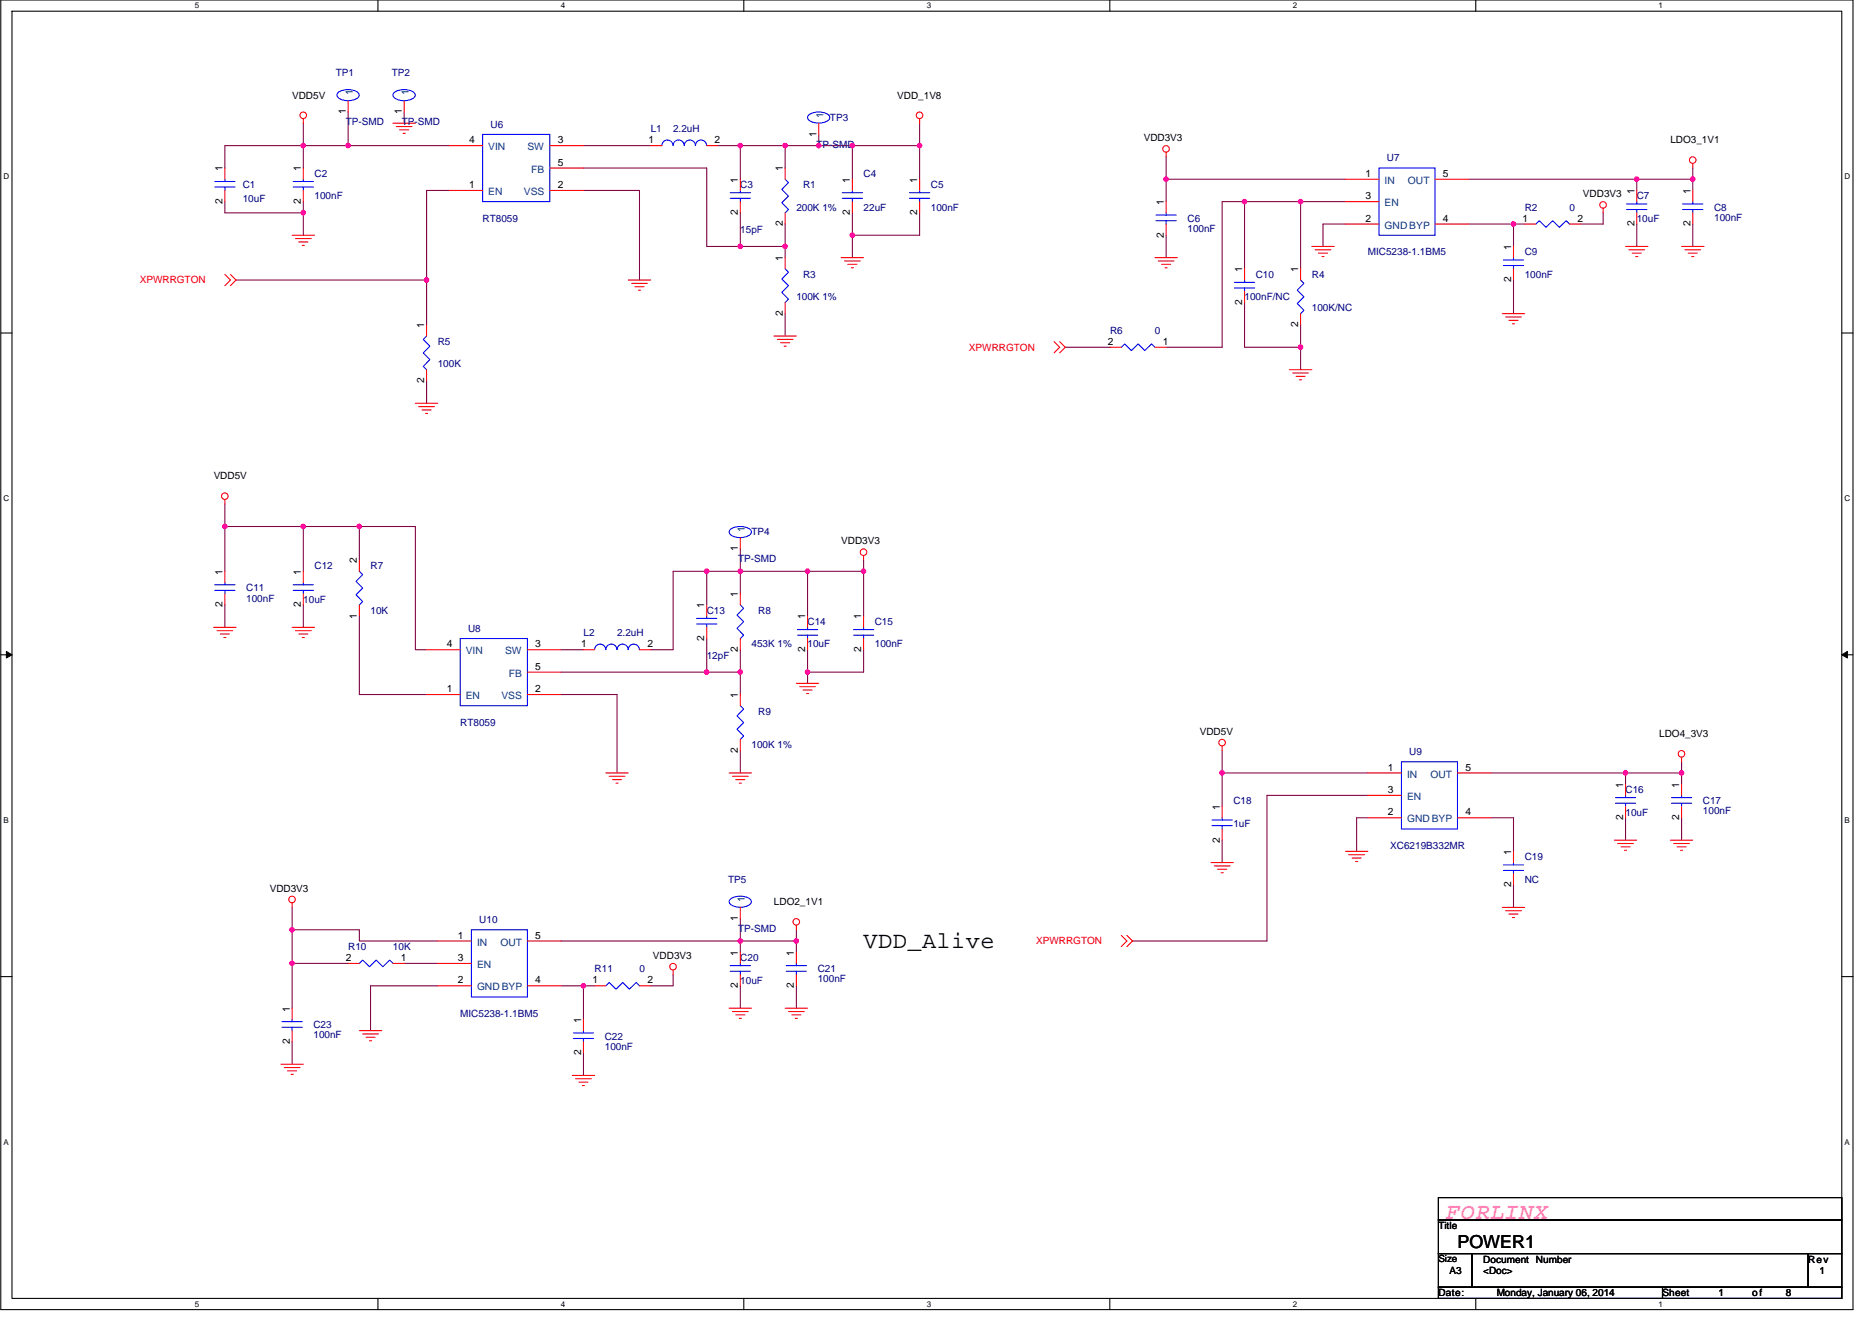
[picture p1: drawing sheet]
<svg xmlns="http://www.w3.org/2000/svg" width="297mm" height="210mm" viewBox="0 0 297 210" stroke-linecap="round" stroke-linejoin="round" font-family="sans-serif">
<path d="M.1 0h293.9v207.9h-293.9zM1.9 1.8h290.3v204.3h-290.3z" fill="none" stroke="#000" stroke-width=".17"/>
<g fill="#fff">
<path d="M30.9 .2h.7v1.4h-.7z"/>
<path d="M30.9 206.3h.7v1.4h-.7z"/>
</g>
<path d="M60 0v1.8M60 206.1v1.8" fill="none" stroke="#000" stroke-width=".17"/>
<g fill="#fff">
<path d="M89 .2h.7v1.4h-.7z"/>
<path d="M89 206.3h.7v1.4h-.7z"/>
</g>
<path d="M118 0v1.8M118 206.1v1.8" fill="none" stroke="#000" stroke-width=".17"/>
<g fill="#fff">
<path d="M147 .2h.7v1.4h-.7z"/>
<path d="M147 206.3h.7v1.4h-.7z"/>
</g>
<path d="M176.1 0v1.8M176.1 206.1v1.8" fill="none" stroke="#000" stroke-width=".17"/>
<g fill="#fff">
<path d="M205.1 .2h.7v1.4h-.7z"/>
<path d="M205.1 206.3h.7v1.4h-.7z"/>
</g>
<path d="M234.2 0v1.8M234.2 206.1v1.8" fill="none" stroke="#000" stroke-width=".17"/>
<g fill="#fff">
<path d="M263.2 .2h.7v1.4h-.7z"/>
<path d="M263.2 206.3h.7v1.4h-.7z"/>
<path d="M.6 27.3h.9v1.4h-.9z"/>
<path d="M292.7 27.3h.9v1.4h-.9z"/>
<path d="M.6 78.4h.9v1.4h-.9z"/>
<path d="M292.7 78.4h.9v1.4h-.9z"/>
</g>
<path d="M.1 52.9h1.8M292.2 52.9h1.8" fill="none" stroke="#000" stroke-width=".17"/>
<g fill="#fff">
<path d="M.6 129.5h.8v1.4h-.8z"/>
<path d="M292.7 129.5h.8v1.4h-.8z"/>
</g>
<path d="M.1 103.9h1.8M292.2 103.9h1.8" fill="none" stroke="#000" stroke-width=".17"/>
<path d="M1 103.4l.9 .5-.9 .5zM292.2 103.9l.9-.5v1z" fill="#000" stroke="#000" stroke-width=".16"/>
<g fill="#fff">
<path d="M.5 180.5h.9v1.4h-.9z"/>
<path d="M292.7 180.5h.8v1.4h-.8z"/>
</g>
<path d="M.1 155h1.8M292.2 155h1.8M228.2 190.1h64v3.5h-64zM228.2 193.6h64v5.4h-64zM228.2 199h5.4v5.3h-5.4zM233.6 199h53.3v5.3h-53.3zM286.9 199h5.3v5.3h-5.3zM228.2 204.3h35.6v1.8h-35.6zM263.8 204.3h28.4v1.8h-28.4z" fill="none" stroke="#000" stroke-width=".17"/>
<g fill="none" stroke="#800040" stroke-width=".17">
<path d="M48.1 19.6v3.5M55.2 17.8v5.3M64.1 17.8v1.8M145.9 19.6v3.5M35.7 32v1.8h12.4M48.1 23.1v3.6M48.1 33.8v3.5M48.1 32v1.8M48.1 23.1h-12.4v3.6M48.1 23.1h7.1M55.2 23.1h16M71.2 30.2h-3.5v14.2"/>
<path d="M92.6 23.1h10.6M92.6 26.7h19.5v12.4h5.4M92.6 30.2h8.9v14.2M113.9 23.1h3.6M117.5 23.1v5.3M117.5 33.8v5.3M117.5 23.1h7.1M117.5 39.1h7.1M124.6 39.1v1.8M124.6 23.1v3.6M124.6 35.6v3.5M124.6 23.1h5.3"/>
<path d="M129.9 21.3v1.8h5.4M135.3 23.1v5.3M135.3 37.3v3.6M135.3 33.8v3.5h10.6v-3.5M135.3 23.1h10.6M145.9 23.1v5.3M185 37.3v3.6M185 24.9v7.1M185 28.4h28.5M197.5 32h8.9v10.7M197.5 32v10.7M197.5 32h-3.6v23.1h-8.9"/>
<path d="M206.4 32h7.1M213.5 35.6h-3.6v3.5M233 28.4h26.7M233 35.6h7.2M240.2 35.6v3.5M240.2 35.6h1.7M254.4 33.8v1.8h-3.6M259.7 28.4v1.8M259.7 35.6v3.5M259.7 28.4h8.9M268.6 26.7v1.7M268.6 28.4v1.8"/>
<path d="M268.6 35.6v3.5M37.5 44.4h30.2M67.7 44.5v7.1M124.6 49.8v3.5M169 55.1h7.1M197.5 48v7.1h8.9M206.4 55.1v3.6M206.4 51.6v3.5M240.2 44.5v5.3M67.7 60.5v3.5M35.7 96v3.6M35.7 83.6v7.1"/>
<path d="M35.7 83.6h12.4M35.7 80v3.6M48.1 83.6h8.9v5.3M48.1 96v3.6M48.1 83.6v7.1M57 83.6h8.9v19.5h1.8M57 97.8v12.4h10.7M112.1 90.7h5.4M112.1 96v-5.3h-5.3v12.4h-3.6M117.5 90.7v3.5M117.5 87.1v3.6M117.5 90.7h19.5"/>
<path d="M128.1 90.7v7.1M137 88.9v1.8M137 90.7v7.1M89 110.2h8.9v12.5M89 103.1h3.6M89 106.7h23.1M112.1 106.7h5.4M112.1 101.3v5.4M117.5 106.7v3.5M117.5 119.1v3.6M117.5 103.1v3.6M128.1 106.7v1.8"/>
<path d="M128.1 103.1v3.6h8.9v-3.6M193.9 119.1v8.9M193.9 122.7h23.1M193.9 133.4v3.5M217 129.8h-1.7v5.3M217 126.2h-16v23.2h-21.3M236.6 129.8h3.6v5.3M236.6 122.7h21.3M257.9 122.7h8.9M257.9 122.7v1.8M257.9 129.8v3.6M266.8 129.8v3.5"/>
<path d="M266.8 122.7v1.8M266.8 120.9v1.8M46.4 147.6h10.6v1.8h12.5M46.4 147.6v5.3h8.8M46.4 144v3.6M46.4 152.9v7.1M64.1 152.9h5.4M69.5 156.5h-10.7v7.1M89 156.5h3.6M89 149.4h28.5M92.6 156.5v5.3M92.6 156.5h1.8"/>
<path d="M106.8 154.7v1.8h-3.6M117.5 149.4v1.7M117.5 156.5v3.5M117.5 145.8v3.6M117.5 149.4h8.9M126.4 149.4v1.7M126.4 156.5v3.5M126.4 147.6v1.8M240.2 140.5v3.5M46.4 165.4v3.5M92.6 167.1v3.6"/>
</g>
<g fill="#f0f" stroke="#f0f" stroke-width=".17">
<circle cx="124.6" cy="39.1" r=".35"/>
<circle cx="124.6" cy="23.1" r=".35"/>
<circle cx="117.5" cy="39.1" r=".35"/>
<circle cx="117.5" cy="23.1" r=".35"/>
<circle cx="135.2" cy="23.1" r=".35"/>
<circle cx="135.2" cy="37.3" r=".35"/>
<circle cx="145.9" cy="23.1" r=".35"/>
<circle cx="55.2" cy="23.1" r=".35"/>
<circle cx="48.1" cy="83.6" r=".35"/>
<circle cx="35.7" cy="83.6" r=".35"/>
<circle cx="57" cy="83.6" r=".35"/>
<circle cx="46.3" cy="147.6" r=".35"/>
<circle cx="46.3" cy="152.9" r=".35"/>
<circle cx="117.5" cy="149.3" r=".35"/>
<circle cx="92.6" cy="156.5" r=".35"/>
<circle cx="126.3" cy="149.3" r=".35"/>
<circle cx="128.1" cy="90.7" r=".35"/>
<circle cx="117.5" cy="90.7" r=".35"/>
<circle cx="117.5" cy="106.7" r=".35"/>
<circle cx="137" cy="90.7" r=".35"/>
<circle cx="128.1" cy="106.7" r=".35"/>
<circle cx="67.7" cy="44.4" r=".35"/>
<circle cx="48.1" cy="23.1" r=".35"/>
<circle cx="48.1" cy="33.8" r=".35"/>
<circle cx="112.1" cy="90.7" r=".35"/>
<circle cx="112.1" cy="106.7" r=".35"/>
<circle cx="197.5" cy="32" r=".35"/>
<circle cx="206.4" cy="55.1" r=".35"/>
<circle cx="185" cy="28.4" r=".35"/>
<circle cx="259.7" cy="28.4" r=".35"/>
<circle cx="206.4" cy="32" r=".35"/>
<circle cx="193.9" cy="122.7" r=".35"/>
<circle cx="266.8" cy="122.7" r=".35"/>
<circle cx="257.9" cy="122.7" r=".35"/>
<circle cx="268.6" cy="28.4" r=".35"/>
<circle cx="240.1" cy="35.5" r=".35"/>
<circle cx="129.9" cy="23.1" r=".35"/>
</g>
<g fill="none" stroke="#f00" stroke-width=".17">
<path d="M48.1 18.8v.8M55.2 16v1.8M62.4 19.6h3.5M64.1 16v1.8M129.9 19.6v1.7M145.9 18.8v.8M35.7 26.7v1.7M35.7 30.2v1.8M46.4 37.3h3.5M46.9 37.9h2.5M47.4 38.4h1.4M48 38.9h.3"/>
<path d="M48.1 26.7v1.7M48.1 30.2v1.8M62.9 20.1h2.5M63.4 20.6h1.5M64 21.2h.3M71.2 23.1h5.4M71.2 30.2h5.4M87.2 30.2h5.4M87.2 26.7h5.4M87.2 23.1h5.4M103.2 23.1h1.8M112.1 23.1h1.8"/>
<path d="M117.5 28.4v1.8M117.5 32v1.8M124.6 26.7v1.7M124.6 33.8v1.8M135.3 28.4v1.8M135.3 32v1.8M145.9 28.4v1.8M145.9 32v1.8M185 32v1.8M185 35.6v1.7M185 24.2v.7M208.1 39.1h3.6"/>
<path d="M208.7 39.6h2.5M213.5 28.4h5.3M213.5 35.6h5.3M213.5 32h5.3M227.7 35.6h5.3M227.7 28.4h5.3M240.2 39.1v1.8M241.9 35.6h1.8M249 35.6h1.8M254.4 33.1v.7M257.9 39.1h3.6M258.5 39.6h2.5"/>
<path d="M259.7 30.2v1.8M259.7 33.8v1.8M266.8 39.1h3.6M267.4 39.6h2.5M268.6 26v.7M268.6 30.2v1.8M268.6 33.8v1.8M35.7 43.6l.9 .8-.9 .9M36.6 43.6l.9 .8-.9 .9M67.7 51.6v1.7M67.7 58.7v1.8M99.7 44.4h3.5"/>
<path d="M100.2 45h2.5M100.8 45.5h1.4M101.3 46.1h.3M122.8 53.3h3.6M123.3 53.9h2.5M123.9 54.4h1.4M124.4 54.9h.4M124.6 40.9v1.8M124.6 48v1.8M133.5 40.9h3.5M134 41.4h2.5M134.5 42h1.5"/>
<path d="M135.1 42.5h.3M167.3 54.2l.8 .9-.8 .9M168.1 54.2l.9 .9-.9 .9M176.1 55.1h1.8M183.3 40.9h3.5M183.3 55.1h1.7M183.8 41.4h2.5M184.3 42h1.5M184.9 42.5h.3M197.5 42.7v1.7M197.5 46.2v1.8M204.6 58.7h3.5"/>
<path d="M205.1 59.2h2.5M205.7 59.7h1.4M206.4 42.7v1.7M206.4 49.8v1.8M209.2 40.2h1.4M209.8 40.7h.3M238.4 49.8h3.5M238.9 50.3h2.5M239.4 50.8h1.5M240 51.4h.3M240.2 42.7v1.7M259 40.2h1.4"/>
<path d="M259.5 40.7h.4M267.9 40.2h1.4M268.4 40.7h.4M35.7 79.3v.7M65.9 64h3.6M66.4 64.5h2.5M67 65.1h1.4M67.5 65.6h.4M206.2 60.3h.3M33.9 99.6h3.6M35.7 90.7v1.8M35.7 94.2v1.8"/>
<path d="M46.4 99.6h3.5M48.1 90.7v1.8M48.1 94.2v1.8M57 96v1.8M57 88.9v1.8M112.1 96v1.8M112.1 99.6v1.7M117.5 85.3v1.8M117.5 94.2v1.8M128.1 97.8v1.8M137 88.2v.7M137 97.8v1.8"/>
<path d="M34.4 100.1h2.5M35 100.6h1.4M35.5 101.2h.4M46.9 100.1h2.5M47.4 100.6h1.4M48 101.2h.3M67.7 103.1h5.3M67.7 110.2h5.3M83.7 110.2h5.3M83.7 106.7h5.3M83.7 103.1h5.3M92.6 103.1h1.8"/>
<path d="M101.5 103.1h1.7M117.5 110.2v1.8M117.5 117.3v1.8M117.5 101.3v1.8M126.4 108.5h3.5M126.9 109h2.5M127.4 109.5h1.5M128 110.1h.3M128.1 101.3v1.8M137 101.3v1.8M193.9 118.4v.7M96.1 122.7h3.6"/>
<path d="M96.7 123.2h2.5M97.2 123.7h1.4M97.7 124.3h.4M115.7 122.7h3.5M116.2 123.2h2.5M116.8 123.7h1.4M117.3 124.3h.3M192.1 136.9h3.6M192.7 137.4h2.5M193.2 138h1.4M193.8 138.5h.3M193.9 128v1.8"/>
<path d="M193.9 131.6v1.7M213.5 135.1h3.5M214 135.7h2.5M214.5 136.2h1.5M215.1 136.7h.3M217 122.7h5.4M217 129.8h5.4M217 126.2h5.4M231.3 129.8h5.3M231.3 122.7h5.3M240.2 135.1v1.8M240.2 138.7v1.8"/>
<path d="M256.2 133.3h3.5M256.7 133.9h2.5M257.2 134.4h1.5M257.8 135h.3M257.9 124.5v1.7M257.9 128v1.8M265 133.3h3.6M265.6 133.9h2.5M266.1 134.4h1.4M266.7 135h.3M266.8 120.2v.7M266.8 124.5v1.7"/>
<path d="M266.8 128v1.8M46.4 143.3v.7M55.2 152.9h1.8M62.4 152.9h1.7M69.5 149.4h5.3M69.5 156.5h5.3M69.5 152.9h5.3M83.7 156.5h5.3M83.7 149.4h5.3M94.4 156.5h1.7M101.5 156.5h1.7M106.8 154v.7"/>
<path d="M117.5 151.1v1.8M117.5 154.7v1.8M117.5 144v1.8M126.4 146.9v.7M126.4 151.1v1.8M126.4 154.7v1.8M177.9 148.5l.9 .9-.9 .8M178.8 148.5l.9 .9-.9 .8M238.4 144h3.5M238.9 144.5h2.5M239.4 145.1h1.5M240 145.6h.3"/>
<path d="M44.6 168.9h3.5M45.1 169.4h2.5M45.6 170h1.5M46.2 170.5h.3M46.4 160v1.8M46.4 163.6v1.8M57 163.6h3.6M57.5 164.1h2.5M58.1 164.6h1.4M58.6 165.2h.4M90.8 170.7h3.6M91.3 171.2h2.5"/>
<path d="M91.9 171.7h1.4M92.4 172.3h.3M92.6 161.8v1.8M92.6 165.4v1.7M115.7 160h3.5M116.2 160.5h2.5M116.8 161.1h1.4M117.3 161.6h.3M124.6 160h3.5M125.1 160.5h2.5M125.6 161.1h1.5M126.2 161.6h.3"/>
<circle cx="48.1" cy="18.3" r=".52"/>
<circle cx="145.9" cy="18.3" r=".52"/>
<circle cx="185" cy="23.6" r=".52"/>
<circle cx="254.4" cy="32.5" r=".52"/>
<circle cx="268.6" cy="25.4" r=".52"/>
<circle cx="35.7" cy="78.8" r=".52"/>
<circle cx="137" cy="87.6" r=".52"/>
<circle cx="193.9" cy="117.9" r=".52"/>
<circle cx="266.8" cy="119.6" r=".52"/>
<circle cx="46.3" cy="142.8" r=".52"/>
<circle cx="106.8" cy="153.4" r=".52"/>
<circle cx="126.3" cy="146.3" r=".52"/>
</g>
<g fill="none" stroke="#00f" stroke-width=".17">
<path d="M53.6 14.8a2.68 2.68 0 0 1 3.3 0l.1 .3a1.25 1.25 0 0 1-1.2 .8 2.54 2.54 0 0 1-2.2-.5l-.1-.3zM62.4 14.8a2.68 2.68 0 0 1 3.4 0l.1 .3a1.25 1.25 0 0 1-1.2 .8 2.54 2.54 0 0 1-2.3-.5v-.3zM128.2 18.4a2.68 2.68 0 0 1 3.4 0l.1 .2a1.25 1.25 0 0 1-1.2 .9 2.54 2.54 0 0 1-2.3-.6l-.1-.3zM34.1 29.7h3.2M34.1 28.8h3.2M35.7 28.4v.4M35.7 29.7v.5M46.5 29.7h3.2M46.5 28.8h3.2M48.1 28.4v.4M48.1 29.7v.5M76.6 21.3h10.6v10.7h-10.6z"/>
<path d="M112.1 23.1a.89 .89 0 0 0-.9-.9 .89 .89 0 0 0-.9 .9 .89 .89 0 0 0-.9-.9 .89 .89 0 0 0-.8 .9 .89 .89 0 0 0-.9-.9 .89 .89 0 0 0-.9 .9 .88 .88 0 0 0-.9-.9 .88 .88 0 0 0-.9 .9M115.9 31.5h3.2M115.9 30.6h3.2M117.5 30.2v.4M117.5 31.5v.5M124.6 28.4l.5 .6-1 1.1 1 1-1 1.1 1 1.1-.5 .5M133.6 31.5h3.3M133.6 30.6h3.3M135.3 30.2v.4M135.3 31.5v.5M144.3 31.5h3.2M144.3 30.6h3.2"/>
<path d="M145.9 30.2v.4M145.9 31.5v.5M183.4 35h3.2M183.4 34.1h3.2M185 33.8v.3M185 35v.6M218.8 26.7h8.9v10.6h-8.9zM243.7 35.6l.5-.6 1.1 1.1 1.1-1.1 1 1.1 1.1-1.1 .5 .6M258.1 33.3h3.2M258.1 32.4h3.2M259.7 32v.4M259.7 33.3v.5"/>
<path d="M267 33.3h3.2M267 32.4h3.2M268.6 32v.4M268.6 33.3v.5M67.7 53.3l-.5 .6 1 1-1 1.1 1 1.1-1 1 .5 .6M124.6 42.7l.5 .5-1 1.1 1 1-1 1.1 1 1.1-.5 .5M177.9 55.1l.6-.5 1 1 1.1-1 1 1 1.1-1 .6 .5M195.9 45.7h3.2M195.9 44.8h3.2M197.5 44.4v.4M197.5 45.7v.5M206.4 44.4l.5 .6-1.1 1.1 1.1 1-1.1 1.1 1.1 1.1-.5 .5"/>
<path d="M238.5 42.1h3.3M238.5 41.3h3.3M240.2 40.9v.4M240.2 42.1v.6M34.1 93.7h3.2M34.1 92.8h3.2M35.7 92.5v.3M35.7 93.7v.5M46.5 93.7h3.2M46.5 92.8h3.2M48.1 92.5v.3M48.1 93.7v.5"/>
<path d="M57 90.7l.5 .5-1 1.1 1 1-1 1.1 1 1.1-.5 .5M110.5 99h3.2M110.5 98.1h3.2M112.1 97.8v.3M112.1 99v.6M115.8 84.2a2.68 2.68 0 0 1 3.3 0l.1 .2a1.25 1.25 0 0 1-1.2 .9 2.54 2.54 0 0 1-2.2-.6l-.1-.3zM117.5 96l.5 .5-1.1 1.1 1.1 1.1-1.1 1 1.1 1.1-.5 .5M126.5 99.9h3.2M128.1 99.6v.3M135.4 99.9h3.2M137 99.6v.3M73 101.3h10.7v10.7h-10.7z"/>
<path d="M101.4 103.1a.89 .89 0 0 0-.8-.9 .89 .89 0 0 0-.9 .9 .89 .89 0 0 0-.9-.9 .89 .89 0 0 0-.9 .9 .89 .89 0 0 0-.9-.9 .89 .89 0 0 0-.9 .9 .88 .88 0 0 0-.9-.9 .88 .88 0 0 0-.8 .9M117.5 112l.5 .5-1.1 1.1 1.1 1.1-1.1 1 1.1 1.1-.5 .5M126.5 100.8h3.2M128.1 100.8v.5M135.4 100.8h3.2M137 100.8v.5M192.3 131h3.2M192.3 130.2h3.2M193.9 129.8v.4M193.9 131v.6M222.4 120.9h8.9v10.7h-8.9zM238.5 138.2h3.3"/>
<path d="M238.5 137.3h3.3M240.2 136.9v.4M240.2 138.2v.5M256.3 127.5h3.2M256.3 126.6h3.2M257.9 126.2v.4M257.9 127.5v.5M265.2 127.5h3.2M265.2 126.6h3.2M266.8 126.2v.4M266.8 127.5v.5M57 152.9l.5-.5 1.1 1 1.1-1 1 1 1.1-1 .6 .5"/>
<path d="M74.8 147.6h8.9v10.6h-8.9zM96.1 156.5l.6-.6 1 1.1 1.1-1.1 1.1 1.1 1-1.1 .6 .6M115.8 142.8a2.68 2.68 0 0 1 3.3 0l.1 .3a1.25 1.25 0 0 1-1.2 .9 2.54 2.54 0 0 1-2.2-.6l-.1-.3zM115.9 154.2h3.2M115.9 153.3h3.2M117.5 152.9v.4M117.5 154.2v.5M124.8 154.2h3.2M124.8 153.3h3.2M126.4 152.9v.4M126.4 154.2v.5M44.7 163h3.3"/>
<path d="M44.7 162.2h3.3M46.4 161.8v.4M46.4 163v.6M91 164.8h3.2M91 163.9h3.2M92.6 163.6v.3M92.6 164.8v.6"/>
</g>
<text font-size="3.7" x="137" y="150.5">VDD_Alive</text>
<text font-size="3.7" fill="#ff80ff" x="229.5" y="193.4">FORLINX</text>
<text font-size="2.8" x="231.3" y="198.1">POWER1</text>
<g font-size="1.6">
<text x="46.4" y="15.6">VDD5V</text>
<text x="142.4" y="15.6">VDD_1V8</text>
<text x="54.9" y="18.2" transform="rotate(-90 54.9 18.2)">1</text>
<text x="63.8" y="18.2" transform="rotate(-90 63.8 18.2)">1</text>
<text x="74.4" y="22.7">4</text>
<text x="88.5" y="22.7">3</text>
<text x="102.9" y="22.7">1</text>
<text x="113.4" y="22.7">2</text>
<text x="129.5" y="21.7" transform="rotate(-90 129.5 21.7)">1</text>
<text x="181.5" y="22.4">VDD3V3</text>
<text x="265" y="22.8">LDO3_1V1</text>
<text x="35.3" y="27.2" transform="rotate(-90 35.3 27.2)">1</text>
<text x="47.7" y="27.2" transform="rotate(-90 47.7 27.2)">1</text>
<text x="74.4" y="29.8">1</text>
<text x="88.5" y="29.8">2</text>
<text x="88.5" y="26.3">5</text>
<text x="117.1" y="29" transform="rotate(-90 117.1 29)">1</text>
<text x="124.2" y="27.2" transform="rotate(-90 124.2 27.2)">1</text>
<text x="134.9" y="29" transform="rotate(-90 134.9 29)">1</text>
<text x="145.5" y="29" transform="rotate(-90 145.5 29)">1</text>
<text x="216.7" y="28.1">1</text>
<text x="229" y="28.1">5</text>
<text x="35.3" y="32.4" transform="rotate(-90 35.3 32.4)">2</text>
<text x="47.7" y="32.4" transform="rotate(-90 47.7 32.4)">2</text>
<text x="117.1" y="34.2" transform="rotate(-90 117.1 34.2)">2</text>
<text x="124.2" y="35.9" transform="rotate(-90 124.2 35.9)">2</text>
<text x="134.9" y="34.2" transform="rotate(-90 134.9 34.2)">2</text>
<text x="145.5" y="34.2" transform="rotate(-90 145.5 34.2)">2</text>
<text x="184.7" y="32.5" transform="rotate(-90 184.7 32.5)">1</text>
<text x="216.7" y="35.2">2</text>
<text x="216.7" y="31.6">3</text>
<text x="229" y="35.2">4</text>
<text x="241.6" y="35.2">1</text>
<text x="250.3" y="35.2">2</text>
<text x="251.2" y="31.3">VDD3V3</text>
<text x="259.3" y="35.9" transform="rotate(-90 259.3 35.9)">2</text>
<text x="259.3" y="30.8" transform="rotate(-90 259.3 30.8)">1</text>
<text x="268.2" y="35.9" transform="rotate(-90 268.2 35.9)">2</text>
<text x="268.2" y="30.8" transform="rotate(-90 268.2 30.8)">1</text>
<text x="124.2" y="41.4" transform="rotate(-90 124.2 41.4)">1</text>
<text x="184.7" y="37.7" transform="rotate(-90 184.7 37.7)">2</text>
<text x="239.8" y="39.6" transform="rotate(-90 239.8 39.6)">1</text>
<text x="197.1" y="43.2" transform="rotate(-90 197.1 43.2)">1</text>
<text x="206" y="43.2" transform="rotate(-90 206 43.2)">1</text>
<text x="239.8" y="44.8" transform="rotate(-90 239.8 44.8)">2</text>
<text x="67.3" y="52.1" transform="rotate(-90 67.3 52.1)">1</text>
<text x="124.2" y="50.2" transform="rotate(-90 124.2 50.2)">2</text>
<text x="197.1" y="48.4" transform="rotate(-90 197.1 48.4)">2</text>
<text x="206" y="51.9" transform="rotate(-90 206 51.9)">2</text>
<text x="175.8" y="54.7">2</text>
<text x="184.5" y="54.7">1</text>
<text x="67.3" y="60.8" transform="rotate(-90 67.3 60.8)">2</text>
<text x="33.9" y="76.1">VDD5V</text>
<text x="56.6" y="89.4" transform="rotate(-90 56.6 89.4)">2</text>
<text x="117.1" y="87.5" transform="rotate(-90 117.1 87.5)">1</text>
<text x="133.5" y="86.4">VDD3V3</text>
<text x="35.3" y="91.2" transform="rotate(-90 35.3 91.2)">1</text>
<text x="47.7" y="91.2" transform="rotate(-90 47.7 91.2)">1</text>
<text x="117.1" y="94.8" transform="rotate(-90 117.1 94.8)">1</text>
<text x="35.3" y="96.4" transform="rotate(-90 35.3 96.4)">2</text>
<text x="47.7" y="96.4" transform="rotate(-90 47.7 96.4)">2</text>
<text x="56.6" y="98.2" transform="rotate(-90 56.6 98.2)">1</text>
<text x="111.8" y="101.7" transform="rotate(-90 111.8 101.7)">2</text>
<text x="111.8" y="96.5" transform="rotate(-90 111.8 96.5)">1</text>
<text x="127.8" y="98.3" transform="rotate(-90 127.8 98.3)">1</text>
<text x="136.6" y="98.3" transform="rotate(-90 136.6 98.3)">1</text>
<text x="70.9" y="102.7">4</text>
<text x="84.9" y="102.7">3</text>
<text x="84.9" y="106.3">5</text>
<text x="92.2" y="102.7">1</text>
<text x="102.7" y="102.7">2</text>
<text x="117.1" y="103.5" transform="rotate(-90 117.1 103.5)">2</text>
<text x="127.8" y="103.5" transform="rotate(-90 127.8 103.5)">2</text>
<text x="136.6" y="103.5" transform="rotate(-90 136.6 103.5)">2</text>
<text x="70.9" y="109.9">1</text>
<text x="84.9" y="109.9">2</text>
<text x="117.1" y="110.8" transform="rotate(-90 117.1 110.8)">1</text>
<text x="117.1" y="119.5" transform="rotate(-90 117.1 119.5)">2</text>
<text x="190.4" y="116.6">VDD5V</text>
<text x="263.3" y="117">LDO4_3V3</text>
<text x="220.2" y="122.3">1</text>
<text x="220.2" y="125.9">3</text>
<text x="232.5" y="122.3">5</text>
<text x="257.6" y="125" transform="rotate(-90 257.6 125)">1</text>
<text x="266.4" y="125" transform="rotate(-90 266.4 125)">1</text>
<text x="193.5" y="128.5" transform="rotate(-90 193.5 128.5)">1</text>
<text x="220.2" y="129.4">2</text>
<text x="232.5" y="129.4">4</text>
<text x="257.6" y="130.2" transform="rotate(-90 257.6 130.2)">2</text>
<text x="266.4" y="130.2" transform="rotate(-90 266.4 130.2)">2</text>
<text x="193.5" y="133.7" transform="rotate(-90 193.5 133.7)">2</text>
<text x="239.8" y="135.7" transform="rotate(-90 239.8 135.7)">1</text>
<text x="42.8" y="141.5">VDD3V3</text>
<text x="122.8" y="143.7">LDO2_1V1</text>
<text x="239.8" y="140.8" transform="rotate(-90 239.8 140.8)">2</text>
<text x="72.7" y="149">1</text>
<text x="84.9" y="149">5</text>
<text x="117.1" y="146.2" transform="rotate(-90 117.1 146.2)">1</text>
<text x="54.9" y="152.5">2</text>
<text x="63.6" y="152.5">1</text>
<text x="72.7" y="152.5">3</text>
<text x="103.6" y="152.2">VDD3V3</text>
<text x="117.1" y="151.7" transform="rotate(-90 117.1 151.7)">1</text>
<text x="126" y="151.7" transform="rotate(-90 126 151.7)">1</text>
<text x="46" y="160.5" transform="rotate(-90 46 160.5)">1</text>
<text x="72.7" y="156.1">2</text>
<text x="84.9" y="156.1">4</text>
<text x="94" y="156.1">1</text>
<text x="102.7" y="156.1">2</text>
<text x="117.1" y="156.8" transform="rotate(-90 117.1 156.8)">2</text>
<text x="126" y="156.8" transform="rotate(-90 126 156.8)">2</text>
<text x="46" y="165.7" transform="rotate(-90 46 165.7)">2</text>
<text x="92.2" y="167.5" transform="rotate(-90 92.2 167.5)">2</text>
<text x="92.2" y="162.3" transform="rotate(-90 92.2 162.3)">1</text>
<text x="228.2" y="195.1">Title</text>
<text x="228.2" y="200.4">Size</text>
<text x="230" y="202.2">A3</text>
<text x="235.3" y="200.4">Document Number</text>
<text x="235.3" y="202.2">&lt;Doc&gt;</text>
<text x="286.9" y="200.4">Rev</text>
<text x="288.7" y="202.2">1</text>
<text x="228.2" y="205.7">Date:</text>
<text x="237.5" y="205.7">Monday, January 06, 2014</text>
<text x="263.8" y="205.7">Sheet</text>
<text x="272.7" y="205.7">1</text>
<text x="278" y="205.7">of</text>
<text x="283.4" y="205.7">8</text>
</g>
<g font-size="1.6" fill="#000080">
<text x="53.3" y="12.1">TP1</text>
<text x="62.2" y="12.1">TP2</text>
<text x="54.9" y="19.9">TP-SMD</text>
<text x="63.8" y="19.9">TP-SMD</text>
<text x="77.8" y="20.3">U6</text>
<text x="103.2" y="21">L1</text>
<text x="106.8" y="21">2.2uH</text>
<text x="129.6" y="23.5">TP-SMD</text>
<text x="131.7" y="19.2">TP3</text>
<text x="38.5" y="29.9">C1</text>
<text x="49.9" y="28.1">C2</text>
<text x="117.5" y="29.9">C3</text>
<text x="127.4" y="29.9">R1</text>
<text x="137" y="28.1">C4</text>
<text x="147.7" y="29.9">C5</text>
<text x="220.1" y="25.6">U7</text>
<text x="38.5" y="32">10uF</text>
<text x="49.9" y="31.6">100nF</text>
<text x="76.6" y="35.2">RT8059</text>
<text x="126.4" y="33.4">200K 1%</text>
<text x="137" y="33.4">22uF</text>
<text x="147.7" y="33.4">100nF</text>
<text x="188.4" y="35.2">C6</text>
<text x="241.9" y="33.4">R2</text>
<text x="249" y="33.4">0</text>
<text x="259.7" y="31.6">C7</text>
<text x="259.7" y="35.2">10uF</text>
<text x="272" y="33.4">C8</text>
<text x="272" y="35">100nF</text>
<text x="117.5" y="37">15pF</text>
<text x="188.4" y="36.8">100nF</text>
<text x="217" y="40.5">MIC5238-1.1BM5</text>
<text x="241.9" y="40.5">C9</text>
<text x="126.4" y="47.6">100K 1%</text>
<text x="127.4" y="44.1">R3</text>
<text x="197.5" y="47.6">100nF/NC</text>
<text x="199.3" y="44.1">C10</text>
<text x="208.1" y="44.1">R4</text>
<text x="241.9" y="44.1">100nF</text>
<text x="176.1" y="53">R6</text>
<text x="183.3" y="53">0</text>
<text x="208.1" y="49.4">100K/NC</text>
<text x="69.5" y="54.8">R5</text>
<text x="69.5" y="58.3">100K</text>
<text x="117.1" y="89.3">TP-SMD</text>
<text x="119.2" y="85">TP4</text>
<text x="39.1" y="93.9">C11</text>
<text x="39.1" y="95.5">100nF</text>
<text x="48.1" y="95.7">10uF</text>
<text x="49.9" y="90.3">C12</text>
<text x="58.8" y="90.3">R7</text>
<text x="58.8" y="97.4">10K</text>
<text x="74.3" y="100.3">U8</text>
<text x="92.6" y="101">L2</text>
<text x="97.9" y="101">2.2uH</text>
<text x="112.1" y="97.4">C13</text>
<text x="120.3" y="97.4">R8</text>
<text x="128.1" y="99.2">C14</text>
<text x="138.8" y="99.2">C15</text>
<text x="112.1" y="104.5">12pF</text>
<text x="119.2" y="102.8">453K 1%</text>
<text x="128.1" y="102.8">10uF</text>
<text x="138.8" y="102.8">100nF</text>
<text x="120.3" y="113.4">R9</text>
<text x="73" y="115.2">RT8059</text>
<text x="119.2" y="118.8">100K 1%</text>
<text x="223.6" y="119.8">U9</text>
<text x="257.9" y="125.9">C16</text>
<text x="195.7" y="127.7">C18</text>
<text x="195.7" y="131.2">1uF</text>
<text x="257.9" y="129.4">10uF</text>
<text x="270.2" y="127.7">C17</text>
<text x="270.2" y="129.3">100nF</text>
<text x="220.6" y="134.8">XC6219B332MR</text>
<text x="241.9" y="136.5">C19</text>
<text x="115.5" y="140.1">TP5</text>
<text x="241.9" y="140.1">NC</text>
<text x="76" y="146.5">U10</text>
<text x="117.1" y="147.9">TP-SMD</text>
<text x="55.2" y="150.8">R10</text>
<text x="62.4" y="150.8">10K</text>
<text x="94.4" y="154.3">R11</text>
<text x="101.5" y="154.3">0</text>
<text x="117.5" y="152.5">C20</text>
<text x="129.7" y="154.3">C21</text>
<text x="129.7" y="155.9">100nF</text>
<text x="73" y="161.4">MIC5238-1.1BM5</text>
<text x="117.5" y="156.1">10uF</text>
<text x="49.7" y="163.2">C23</text>
<text x="49.7" y="164.8">100nF</text>
<text x="96" y="165">C22</text>
<text x="96" y="166.6">100nF</text>
</g>
<g font-size="1.6" fill="#004080">
<text x="56" y="15.1" transform="rotate(-90 56 15.1)">1</text>
<text x="64.9" y="15.1" transform="rotate(-90 64.9 15.1)">1</text>
<text x="77.5" y="23.8">VIN</text>
<text x="83.7" y="23.8">SW</text>
<text x="130.7" y="18.7" transform="rotate(-90 130.7 18.7)">1</text>
<text x="84.3" y="27.4">FB</text>
<text x="219.7" y="29.2">IN</text>
<text x="223.4" y="29.2">OUT</text>
<text x="77.5" y="30.9">EN</text>
<text x="83.1" y="30.9">VSS</text>
<text x="219.7" y="32.7">EN</text>
<text x="219.7" y="36.3">GND BYP</text>
<text x="118.2" y="84.5" transform="rotate(-90 118.2 84.5)">1</text>
<text x="73.9" y="103.8">VIN</text>
<text x="80.1" y="103.8">SW</text>
<text x="80.7" y="107.4">FB</text>
<text x="73.9" y="111">EN</text>
<text x="79.6" y="111">VSS</text>
<text x="223.3" y="123.4">IN</text>
<text x="227" y="123.4">OUT</text>
<text x="223.3" y="130.5">GND BYP</text>
<text x="223.3" y="127">EN</text>
<text x="118.2" y="143.1" transform="rotate(-90 118.2 143.1)">1</text>
<text x="75.7" y="150.1">IN</text>
<text x="75.7" y="153.6">EN</text>
<text x="79.4" y="150.1">OUT</text>
<text x="75.7" y="157.2">GND BYP</text>
</g>
<g font-size="1.6" fill="#f00">
<text x="22.2" y="45">XPWRRGTON</text>
<text x="153.8" y="55.6">XPWRRGTON</text>
<text x="164.4" y="149.9">XPWRRGTON</text>
</g>
<g font-size="1.3">
<text x="30.9" y="1.3">5</text>
<text x="89" y="1.3">4</text>
<text x="147" y="1.3">3</text>
<text x="205.1" y="1.3">2</text>
<text x="263.2" y="1.3">1</text>
<text x=".6" y="28.4">D</text>
<text x="292.7" y="28.4">D</text>
<text x=".6" y="79.5">C</text>
<text x="292.7" y="79.5">C</text>
<text x=".6" y="130.6">B</text>
<text x="292.7" y="130.6">B</text>
<text x=".6" y="181.7">A</text>
<text x="292.7" y="181.7">A</text>
<text x="30.9" y="207.4">5</text>
<text x="89" y="207.4">4</text>
<text x="147" y="207.4">3</text>
<text x="205.1" y="207.4">2</text>
<text x="263.2" y="207.4">1</text>
</g>
</svg>
